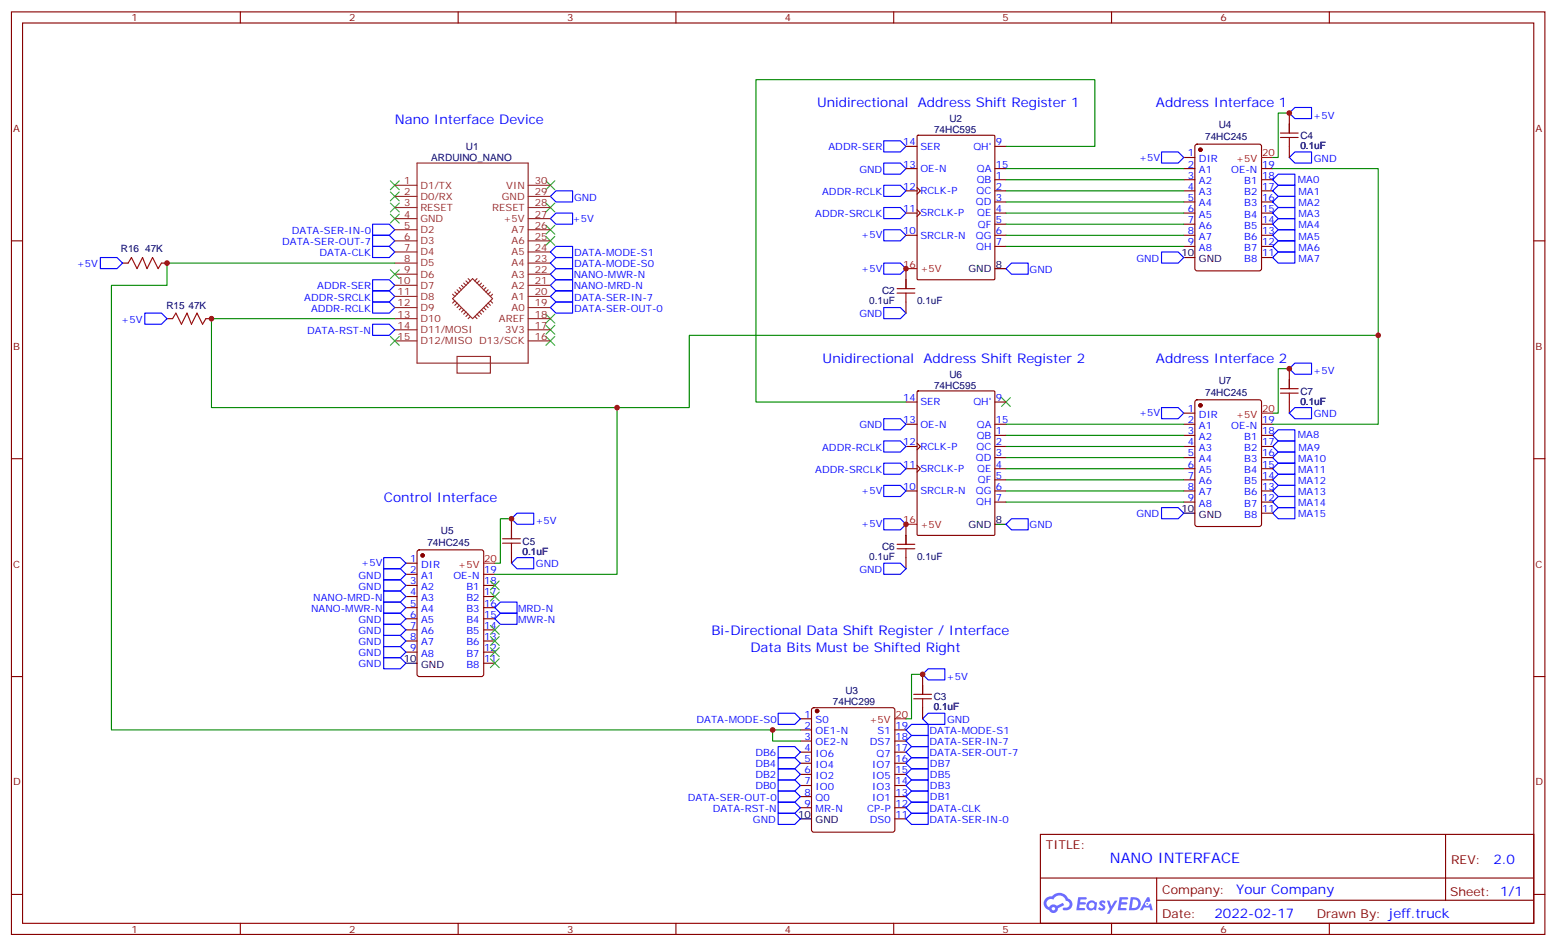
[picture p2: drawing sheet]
<svg xmlns="http://www.w3.org/2000/svg" width="494mm" height="300mm" viewBox="0 0 494 300" stroke-linecap="round" stroke-linejoin="round" font-family="sans-serif">
<g fill="none" stroke="#870000" stroke-width=".35">
<path d="M3.6 3.8h486.9v292.8h-486.9zM7.2 7.3h479.7v285.8h-479.7zM76.3 3.8v3.5M145.5 3.8v3.5M214.6 3.8v3.5M283.7 3.8v3.5M352.9 3.8v3.5M422 3.8v3.5M3.6 76.4h3.6M486.9 76.4h3.6M3.6 145.6h3.6M486.9 145.6h3.6"/>
<path d="M3.6 214.7h3.6M486.9 214.7h3.6M330.3 264.8h156.6v28.3h-156.6zM330.3 278.7h156.5M367.2 278.7v14.1M458.9 264.9v20.8M3.6 283.9h3.6M76.3 293.1v3.5M145.5 293.1v3.5M214.6 293.1v3.5M283.7 293.1v3.5M352.9 293.1v3.5"/>
<path d="M367.2 285.7h119.6M422 293.1v3.5M486.9 283.9h3.6"/>
</g>
<g fill="#5487ff">
<path d="M349.3 286a1.22 1.22 0 0 1 1.7 .3l-.4 .5a.47 .47 0 0 0-.3-.4 .47 .47 0 0 0-.5 .2l.1 .3a1.14 1.14 0 0 1 .8 1.7 1.14 1.14 0 0 1-1.9 0l-.2-.2 .5-.5 .7 .4a.29 .29 0 0 0 .3-.3 .29 .29 0 0 0-.2-.3 1.04 1.04 0 0 1-.6-1.7z"/>
<path d="M342.3 284.8h2.4l.3 .1-.2 .5-1.8 .1-.1 .9h1.5l.3 .3-.3 .4h-1.6l-.2 1.1h1.7l.2 .4-.2 .3h-2.6z"/>
<path d="M355.4 284.8l2.7 .1-.1 .5-1.8 .1-.2 .9h1.6l.3 .3-.4 .4h-1.6l-.1 1.1h1.7l.2 .3-.2 .4h-2.6z"/>
<path d="M364.2 284.8h.7l.3 1.2-.6 .3a.69 .69 0 0 0-1 .3 .69 .69 0 0 0 .4 1 .69 .69 0 0 0 .9-.6l.5-.3 .6 2.2h-.8l-.2-.9h-1.8l-.5 .9h-.8z"/>
<path d="M351.4 285.8h.8l.6 1.9 1.1-1.9h.9l-2.6 4.2h-.8l.9-1.5z"/>
<path d="M359 284.8l-.6 4.1h1.3a2.11 2.11 0 0 0 2.5-2.1 2.11 2.11 0 0 0-2.5-2zM359.7 285.5a1.43 1.43 0 0 1 1.6 1.6 1.43 1.43 0 0 1-2 1.1z"/>
<path d="M345.3 286.4a1.54 1.54 0 0 0-.1 2.1 1.54 1.54 0 0 0 2.2 .2l.6 .2 .3-2.3-.6-.3a1.49 1.49 0 0 0-2.4 .1zM345.6 287.4a.94 .94 0 0 1 1.8 0 .94 .94 0 0 1-1.8 0z"/>
<path d="M332 285.1a2.18 2.18 0 0 0 1.1 3.8 1.44 1.44 0 0 0 1.6 .9 1.44 1.44 0 0 0 1.2-1.5l2-1-.5-.7-1.9 .9a1.47 1.47 0 0 0-2.4 .5 1.39 1.39 0 0 1-.7-2 1.39 1.39 0 0 1 2-.5 2.12 2.12 0 0 1 2.2-1.3 2.12 2.12 0 0 1 1.9 1.7 1.14 1.14 0 0 1 1.1 1.4 1.14 1.14 0 0 1-1.7 .8 .43 .43 0 0 0-.5 .3 .43 .43 0 0 0 .4 .5 1.98 1.98 0 0 0 2.5-1.2 1.98 1.98 0 0 0-1.2-2.5 3.1 3.1 0 0 0-5.3-.7l-.9 .1zM333.9 288.4a.55 .55 0 0 1 1.1 0 .55 .55 0 0 1-1.1 0z"/>
<circle cx="364.2" cy="286.9" r=".26"/>
</g>
<g fill="#870000" stroke="#870000" stroke-width=".35">
<circle cx="381.1" cy="47.5" r=".53"/>
<circle cx="134.2" cy="176.3" r=".53"/>
<circle cx="259.4" cy="225.7" r=".53"/>
<circle cx="381.1" cy="128.7" r=".53"/>
</g>
<g fill="none" stroke="#870000" stroke-width=".35">
<path d="M409.3 35.9v3.5M287.6 53.5h3.5M287.6 46.5h3.5M291.1 59.5l1.1 1.1-1.1 1M291.2 43.1l.3-.2h24l.3 .2v45.3l-.1 .3-24.2 .1-.3-.2zM315.8 53.5h3.6M315.8 57h3.6M315.8 46.5h3.6M375.8 50h3.5M375.8 53.5h3.5M375.8 57h3.5M379.6 46l.4-.2h19.8l.7 .4v39.1l-.5 .6-20 .1-.6-.5-.1-39z"/>
<path d="M400.5 53.5h3.5M400.5 57h3.5M409.3 46.5v3.5M287.6 60.6h3.5M287.6 67.6h3.5M287.6 74.7h3.5M291.1 66.6l1.1 1-1.1 1.1M315.8 60.6h3.6M315.8 64.1h3.6M315.8 67.6h3.6M315.8 71.2h3.6M315.8 74.7h3.6"/>
<path d="M315.8 78.2h3.6M375.8 60.6h3.5M375.8 64.1h3.5M375.8 67.6h3.5M375.8 71.2h3.5M375.8 74.7h3.5M375.8 78.2h3.5M400.5 60.6h3.5M400.5 64.1h3.5M400.5 67.6h3.5M400.5 71.2h3.5M400.5 74.7h3.5"/>
<path d="M400.5 78.2h3.5M38.9 83.5h1.8M51.3 83.5h1.7M287.6 85.3v3.5M287.6 95.8v3.6M400.5 81.7h3.5M53 101.1h1.8M65.4 101.1h1.7M409.3 117v3.5M287.6 134.7h3.5M287.6 127.6h3.5M291.2 124.2l.3-.1h24l.3 .1v45.4l-.1 .3h-24.2l-.3-.2z"/>
<path d="M315.8 134.7h3.6M315.8 127.6h3.6M315.8 138.2h3.6M375.8 134.7h3.5M375.8 138.2h3.5M375.8 131.1h3.5M379.6 127.1l.4-.2h19.8l.7 .4v39.1l-.5 .7h-20l-.6-.5-.1-39zM400.5 134.7h3.5M400.5 138.2h3.5M409.3 127.6v3.5M287.6 141.7h3.5M287.6 155.8h3.5"/>
<path d="M287.6 148.8h3.5M291.1 140.7l1.1 1-1.1 1.1M291.1 147.7l1.1 1.1-1.1 1M315.8 141.7h3.6M315.8 155.8h3.6M315.8 148.8h3.6M315.8 145.2h3.6M315.8 152.3h3.6M315.8 159.3h3.6M375.8 141.7h3.5M375.8 155.8h3.5M375.8 148.8h3.5"/>
<path d="M375.8 145.2h3.5M375.8 152.3h3.5M375.8 159.3h3.5M400.5 141.7h3.5M400.5 155.8h3.5M400.5 148.8h3.5M400.5 145.2h3.5M400.5 152.3h3.5M400.5 159.3h3.5M128.9 178.8h3.5M132.6 174.7l.5-.2h19.8l.6 .5 .1 39-.5 .7h-20l-.6-.4-.1-39.1zM162.4 164.6v3.6"/>
<path d="M162.4 175.2v3.6M287.6 166.4v3.5M287.6 177v3.5M400.5 162.9h3.5M128.9 182.3h3.5M128.9 185.8h3.5M128.9 189.3h3.5M128.9 192.9h3.5M128.9 196.4h3.5M128.9 199.9h3.5M153.6 182.3h3.5M153.6 185.8h3.5"/>
<path d="M153.6 189.3h3.5M153.6 192.9h3.5M153.6 196.4h3.5M153.6 199.9h3.5M128.9 203.4h3.5M128.9 207h3.5M153.6 203.4h3.5M153.6 207h3.5M153.6 210.5h3.5M292.9 214v3.6M254.1 228.1h3.5M254.1 231.7h3.5"/>
<path d="M254.1 235.2h3.5M254.1 238.7h3.5M257.9 224.8l.4-.2h25.1l.6 .4 .1 38.4-.5 .7h-25.3l-.6-.4-.1-38.4zM284.1 231.7h3.5M284.1 235.2h3.5M284.1 238.7h3.5M292.9 224.6v3.5M254.1 242.3h3.5M254.1 245.8h3.5M254.1 249.3h3.5M254.1 252.8h3.5M254.1 256.4h3.5"/>
<path d="M284.1 242.3h3.5M284.1 245.8h3.5M284.1 249.3h3.5M284.1 252.8h3.5M284.1 256.4h3.5M284.1 259.9h3.5"/>
</g>
<path d="M409.3 39.4v2.8M287.6 88.8v2.8M315.8 85.3h3.6M375.8 81.7h3.5M409.3 120.5v2.9M162.4 168.2v2.8M287.6 169.9v2.9M315.8 166.4h3.6M375.8 162.9h3.5M128.9 210.5h3.5M292.9 217.6v2.8M254.1 259.9h3.5" fill="none" stroke="#000" stroke-width=".35"/>
<path d="M400.5 50h3.5M287.6 85.3h3.5M400.5 131.1h3.5M153.6 178.8h3.5M287.6 166.4h3.5M284.1 228.1h3.5" fill="none" stroke="#f00" stroke-width=".35"/>
<g fill="none" stroke="#00f" stroke-width=".35">
<path d="M411.1 34.1h5.3v3.5h-5.3l-1.8-1.7zM280.6 58.8h5.3l1.7 1.8-1.7 1.7h-5.3zM280.6 51.8h5.3l1.7 1.7-1.7 1.8h-5.3zM280.6 44.7h5.3l1.7 1.8-1.7 1.7h-5.3zM368.8 48.2h5.3l1.7 1.8-1.7 1.8h-5.3zM404 57l1.8-1.7h5.3v3.5h-5.3zM405.8 58.8h5.3v3.5h-5.3l-1.8-1.7zM411.1 48.2h5.3v3.6h-5.3l-1.8-1.8zM118.3 78.2h5.3l1.7 1.8-1.7 1.7h-5.3zM118.3 74.7h5.3l1.7 1.7-1.7 1.8h-5.3zM118.3 71.2h5.3l1.7 1.7-1.7 1.8h-5.3zM176.5 60.6h5.3v3.5h-5.3l-1.8-1.8z"/>
<path d="M176.5 67.6h5.3v3.6h-5.3l-1.8-1.8zM176.5 78.2h5.3v3.5h-5.3l-1.8-1.7zM280.6 65.9h5.3l1.7 1.7-1.7 1.8h-5.3zM280.6 72.9h5.3l1.7 1.8-1.7 1.7h-5.3zM368.8 80h5.3l1.7 1.7-1.7 1.8h-5.3zM404 64.1l1.8-1.8h5.3v3.6h-5.3zM404 71.2l1.8-1.8h5.3v3.5h-5.3zM404 74.7l1.8-1.8h5.3v3.5h-5.3zM405.8 65.9h5.3v3.5h-5.3l-1.8-1.8zM405.8 76.4h5.3v3.6h-5.3l-1.8-1.8zM31.9 81.7h5.2l1.8 1.8-1.8 1.8h-5.2zM46 99.4h5.3l1.7 1.7-1.7 1.8h-5.3z"/>
<path d="M118.3 95.8h5.3l1.7 1.8-1.7 1.8h-5.3zM118.3 92.3h5.3l1.7 1.8-1.7 1.7h-5.3zM118.3 88.8h5.3l1.7 1.8-1.7 1.7h-5.3zM176.5 85.3h5.3v3.5h-5.3l-1.8-1.8zM176.5 88.8h5.3v3.5h-5.3l-1.8-1.7zM176.5 81.7h5.3v3.6h-5.3l-1.8-1.8zM176.5 92.3h5.3v3.5h-5.3l-1.8-1.7zM176.5 95.8h5.3v3.6h-5.3l-1.8-1.8zM280.6 97.6h5.3l1.7 1.8-1.7 1.7h-5.3zM280.6 83.5h5.3l1.7 1.8-1.7 1.7h-5.3zM321.1 83.5h5.3v3.5h-5.3l-1.7-1.7zM404 81.7l1.8-1.7h5.3v3.5h-5.3z"/>
<path d="M118.3 102.9h5.3l1.7 1.8-1.7 1.7h-5.3zM411.1 115.3h5.3v3.5h-5.3l-1.8-1.8zM280.6 132.9h5.3l1.7 1.8-1.7 1.7h-5.3zM280.6 139.9h5.3l1.7 1.8-1.7 1.8h-5.3zM368.8 129.4h5.3l1.7 1.7-1.7 1.8h-5.3zM405.8 136.4h5.3v3.5h-5.3l-1.8-1.7zM409.3 131.1l1.8-1.7h5.3v3.5h-5.3zM280.6 154.1h5.3l1.7 1.7-1.7 1.8h-5.3zM280.6 147h5.3l1.7 1.8-1.7 1.7h-5.3zM404 155.8l1.8-1.7h5.3v3.5h-5.3zM404 152.3l1.8-1.8h5.3v3.6h-5.3zM404 148.8l1.8-1.8h5.3v3.5h-5.3z"/>
<path d="M404 145.2l1.8-1.7h5.3v3.5h-5.3zM404 141.7l1.8-1.8h5.3v3.6h-5.3zM405.8 157.6h5.3v3.5h-5.3l-1.8-1.8zM121.8 177h5.3l1.8 1.8-1.8 1.7h-5.3zM164.1 162.9h5.3v3.5h-5.3l-1.7-1.8zM164.1 177h5.3v3.5h-5.3l-1.7-1.7zM280.6 164.6h5.3l1.7 1.8-1.7 1.8h-5.3zM280.6 178.8h5.3l1.7 1.7-1.7 1.8h-5.3zM321.1 164.6h5.3v3.6h-5.3l-1.7-1.8zM368.8 161.1h5.3l1.7 1.8-1.7 1.7h-5.3zM404 162.9l1.8-1.8h5.3v3.5h-5.3zM121.8 187.6h5.3l1.8 1.7-1.8 1.8h-5.3z"/>
<path d="M121.8 191.1h5.3l1.8 1.8-1.8 1.7h-5.3zM121.8 194.6h5.3l1.8 1.8-1.8 1.8h-5.3zM121.8 198.2h5.3l1.8 1.7-1.8 1.8h-5.3zM121.8 180.5h5.3l1.8 1.8-1.8 1.7h-5.3zM121.8 184h5.3l1.8 1.8-1.8 1.8h-5.3zM158.9 191.1h5.2v3.5h-5.2l-1.8-1.7zM158.9 194.6h5.2v3.6h-5.2l-1.8-1.8zM121.8 208.7h5.3l1.8 1.8-1.8 1.8h-5.3zM121.8 201.7h5.3l1.8 1.7-1.8 1.8h-5.3zM121.8 205.2h5.3l1.8 1.8-1.8 1.7h-5.3zM294.7 212.3h5.3v3.5h-5.3l-1.8-1.8zM247.1 226.4h5.2l1.8 1.7-1.8 1.8h-5.2z"/>
<path d="M247.1 237h5.2l1.8 1.7-1.8 1.8h-5.2zM289.4 237h5.3v3.5h-5.3l-1.8-1.8zM289.4 229.9h5.3v3.5h-5.3l-1.8-1.7zM289.4 233.4h5.3v3.6h-5.3l-1.8-1.8zM292.9 228.1l1.8-1.7h5.3v3.5h-5.3zM247.1 258.1h5.2l1.8 1.8-1.8 1.8h-5.2zM247.1 247.5h5.2l1.8 1.8-1.8 1.8h-5.2zM247.1 244h5.2l1.8 1.8-1.8 1.7h-5.2zM247.1 240.5h5.2l1.8 1.8-1.8 1.7h-5.2zM247.1 254.6h5.2l1.8 1.8-1.8 1.7h-5.2zM247.1 251.1h5.2l1.8 1.7-1.8 1.8h-5.2zM287.6 256.4l1.8-1.8h5.3v3.5h-5.3z"/>
<path d="M287.6 252.8l1.8-1.7h5.3v3.5h-5.3zM287.6 242.3l1.8-1.8h5.3v3.5h-5.3zM289.4 258.1h5.3v3.6h-5.3l-1.8-1.8zM289.4 247.5h5.3v3.6h-5.3l-1.8-1.8zM289.4 244h5.3v3.5h-5.3l-1.8-1.7z"/>
</g>
<g fill="none" stroke="#008700" stroke-width=".35">
<path d="M409.3 35.9h-3.5v14.1h-1.8M319.4 46.5h28.2v-21.2h-107.6v102.3h47.6M319.4 53.5h56.4M319.4 57h56.4M404 53.5h33.6v52.9M319.4 60.6h56.4M319.4 64.1h56.4M319.4 67.6h56.4M319.4 71.2h56.4M319.4 74.7h56.4M319.4 78.2h56.4M125.3 83.5h-72.3v7.1h-17.6v141.1h218.7"/>
<path d="M125.3 101.1h-58.2v28.3h128.8v52.9h-38.8M409.3 117h-3.5v14.1h-1.8M195.9 129.4h22.9v-23h218.8v28.3h-33.6M319.4 134.7h56.4M319.4 138.2h56.4M319.4 141.7h56.4M319.4 145.2h56.4M319.4 148.8h56.4M319.4 152.3h56.4M319.4 155.8h56.4M319.4 159.3h56.4M162.4 164.6h-3.5v14.2h-1.8"/>
<path d="M292.9 214h-3.5v14.1h-1.8M245.3 231.7v3.5h8.8"/>
</g>
<g fill="none" stroke="#3c3" stroke-width=".35">
<path d="M123.9 57.4l2.9 2.8M126.8 57.4l-2.9 2.8M173.3 57.4l2.8 2.8M176.1 57.4l-2.8 2.8M123.9 60.9l2.9 2.8M123.9 64.5l2.9 2.8M123.9 68l2.9 2.8M126.8 60.9l-2.9 2.8M126.8 64.5l-2.9 2.8M126.8 68l-2.9 2.8M173.3 64.5l2.8 2.8M173.3 75l2.8 2.9"/>
<path d="M173.3 71.5l2.8 2.8M176.1 64.5l-2.8 2.8M176.1 75l-2.8 2.9M176.1 71.5l-2.8 2.8M123.9 85.6l2.9 2.8M126.8 85.6l-2.9 2.8M173.3 99.7l2.8 2.9M176.1 99.7l-2.8 2.9M123.9 106.8l2.9 2.8M126.8 106.8l-2.9 2.8M173.3 106.8l2.8 2.8M173.3 103.3l2.8 2.8"/>
<path d="M176.1 106.8l-2.8 2.8M176.1 103.3l-2.8 2.8M318 126.2l2.8 2.8M320.8 126.2l-2.8 2.8M155.7 198.5l2.8 2.8M155.7 184.4l2.8 2.8M155.7 187.9l2.8 2.8M158.5 198.5l-2.8 2.8M158.5 184.4l-2.8 2.8M158.5 187.9l-2.8 2.8M155.7 205.6l2.8 2.8M155.7 209.1l2.8 2.8"/>
<path d="M155.7 202l2.8 2.9M158.5 205.6l-2.8 2.8M158.5 209.1l-2.8 2.8M158.5 202l-2.8 2.9"/>
</g>
<g fill="none" stroke="#a10000" stroke-width=".35">
<path d="M409.3 39.4v2.8M406.5 43.6h5.7M406.5 42.2h5.7M409.3 43.6v2.9M40.7 83.5l1-1.8 1.8 3.6 1.8-3.6 1.4 3.6 1.7-3.6 1.8 3.6 1.1-1.8M284.8 93h5.6M284.8 91.6h5.6M287.6 88.8v2.8M287.6 93v2.8M54.8 101.1l1-1.7 1.8 3.5 1.8-3.5 1.4 3.5 1.7-3.5 1.8 3.5 1.1-1.8M406.5 124.8h5.7M406.5 123.4h5.7"/>
<path d="M409.3 120.5v2.9M409.3 124.8v2.8M159.6 172.4h5.6M159.6 171h5.6M162.4 168.2v2.8M162.4 172.4v2.8M284.8 174.2h5.6M284.8 172.8h5.6M287.6 169.9v2.9M287.6 174.2v2.8M292.9 217.6v2.8M290.1 221.8h5.6"/>
<path d="M290.1 220.4h5.6M292.9 221.8v2.8"/>
</g>
<g fill="none" stroke="#8c2424" stroke-width=".35">
<path d="M125.3 58.8h7.1M132.4 51.8h35.3v63.5h-35.3zM167.7 58.8h7M125.3 80h7.1M125.3 76.4h7.1M125.3 72.9h7.1M125.3 69.4h7.1M125.3 65.9h7.1M125.3 62.3h7.1M167.7 80h7M167.7 76.4h7M167.7 72.9h7"/>
<path d="M167.7 69.4h7M167.7 65.9h7M167.7 62.3h7M125.3 97.6h7.1M125.3 94.1h7.1M125.3 90.6h7.1M125.3 87h7.1M125.3 83.5h7.1M143.7 94.8l6.3-6.4 6.4 6.4-6.4 6.3zM143.7 93.4l.7 .7M144.4 92.7l.7 .7M144.4 95.5l-.7 .7"/>
<path d="M145.1 92l.7 .7M145.1 96.2l-.7 .7M145.8 91.3l.7 .7M145.8 96.9l-.7 .7M146.5 97.6l-.7 .7M146.5 90.6l.7 .7M147.2 89.9l.7 .7M147.2 98.3l-.7 .7M147.9 99l-.7 .7M147.9 89.1l.7 .8M148.6 88.4l.7 .7M148.6 99.7l-.7 .7"/>
<path d="M151.4 99.7l.8 .7M151.4 88.4l-.7 .7M152.2 99l.7 .7M152.2 89.1l-.8 .8M152.9 98.3l.7 .7M152.9 89.9l-.7 .7M153.6 97.6l.7 .7M153.6 90.6l-.7 .7M154.3 96.9l.7 .7M154.3 91.3l-.7 .7M155 96.2l.7 .7M155 92l-.7 .7"/>
<path d="M155.7 95.5l.7 .7M155.7 92.7l-.7 .7M156.4 93.4l-.7 .7M167.7 97.6h7M167.7 94.1h7M167.7 90.6h7M167.7 87h7M167.7 83.5h7M125.3 104.7h7.1M125.3 101.1h7.1M125.3 108.2h7.1M145.1 113.1h10.6v5.3h-10.6z"/>
<path d="M149.3 100.4l-.7 .7M150.7 100.4l.7 .7M167.7 104.7h7M167.7 101.1h7M167.7 108.2h7"/>
</g>
<g fill="#c00">
<circle cx="292.9" cy="214" r=".88"/>
<circle cx="409.3" cy="35.9" r=".88"/>
<circle cx="287.6" cy="85.3" r=".88"/>
<circle cx="162.4" cy="164.6" r=".88"/>
<circle cx="287.6" cy="166.4" r=".88"/>
<circle cx="409.3" cy="117" r=".88"/>
<circle cx="195.9" cy="129.4" r=".88"/>
<circle cx="437.6" cy="106.4" r=".88"/>
<circle cx="67.1" cy="101.1" r=".88"/>
<circle cx="53" cy="83.5" r=".88"/>
<circle cx="245.3" cy="231.7" r=".88"/>
</g>
<text font-size="4.6" fill="#00f" x="352.4" y="273.9">NANO INTERFACE</text>
<g font-size="4.2" fill="#00f">
<text x="259.4" y="34.1">Unidirectional</text>
<text x="291.4" y="34.1">Address Shift Register 1</text>
<text x="367" y="34.1">Address Interface 1</text>
<text x="125.3" y="39.4">Nano Interface Device</text>
<text x="261.2" y="115.3">Unidirectional</text>
<text x="293.2" y="115.3">Address Shift Register 2</text>
<text x="367" y="115.3">Address Interface 2</text>
<text x="121.8" y="159.3">Control Interface</text>
<text x="225.9" y="201.7">Bi-Directional Data Shift Register / Interface</text>
<text x="238.2" y="207">Data Bits Must be Shifted Right</text>
<text x="474.1" y="274.1">2.0</text>
<text x="392.5" y="283.7">Your Company</text>
<text x="385.6" y="291.5">2022-02-17</text>
</g>
<g font-size="3.9" fill="#800">
<text x="332.1" y="269.4">TITLE:</text>
<text x="460.7" y="274.1">REV:</text>
<text x="369" y="283.6">Company:</text>
<text x="460.3" y="284.2">Sheet: 1/1</text>
<text x="369" y="291.3">Date:</text>
<text x="418" y="291.4">Drawn By: jeff.truck</text>
</g>
<g font-size="3.2" fill="#800">
<text x="41.7" y="6.8">1</text>
<text x="110.9" y="6.8">2</text>
<text x="180" y="6.8">3</text>
<text x="249.2" y="6.8">4</text>
<text x="318.3" y="6.8">5</text>
<text x="387.5" y="6.8">6</text>
<text x="4.2" y="41.9">A</text>
<text x="487.5" y="41.9">A</text>
<text x="4.2" y="111">B</text>
<text x="487.5" y="111">B</text>
<text x="4.2" y="180.2">C</text>
<text x="487.5" y="180.2">C</text>
<text x="4.2" y="249.3">D</text>
<text x="487.5" y="249.3">D</text>
<text x="41.7" y="296.1">1</text>
<text x="110.9" y="296.1">2</text>
<text x="180" y="296.1">3</text>
<text x="249.2" y="296.1">4</text>
<text x="318.3" y="296.1">5</text>
<text x="387.5" y="296.1">6</text>
</g>
<g font-size="3.2" fill="#000080">
<text x="301.4" y="38.7">U2</text>
<text x="386.9" y="40.6">U4</text>
<text x="147.9" y="47.5">U1</text>
<text x="296.5" y="42.3">74HC595</text>
<text x="382.6" y="44.5">74HC245</text>
<text x="412.9" y="47.3">0.1uF</text>
<text x="412.9" y="44.1">C4</text>
<text x="136.9" y="51.1">ARDUINO_NANO</text>
<text x="38.4" y="80.1">R16</text>
<text x="46.1" y="80.1">47K</text>
<text x="280" y="93.5">C2</text>
<text x="52.8" y="98.1">R15</text>
<text x="59.8" y="98.1">47K</text>
<text x="276" y="96.6">0.1uF</text>
<text x="291.1" y="96.6">0.1uF</text>
<text x="301.4" y="119.8">U6</text>
<text x="296.5" y="123.5">74HC595</text>
<text x="382.6" y="125.6">74HC245</text>
<text x="386.9" y="121.7">U7</text>
<text x="412.9" y="125.2">C7</text>
<text x="412.9" y="128.4">0.1uF</text>
<text x="135.7" y="173.2">74HC245</text>
<text x="140" y="169.3">U5</text>
<text x="165.9" y="172.8">C5</text>
<text x="165.9" y="176">0.1uF</text>
<text x="276" y="177.8">0.1uF</text>
<text x="280" y="174.6">C6</text>
<text x="291.1" y="177.8">0.1uF</text>
<text x="268.4" y="220.1">U3</text>
<text x="264.4" y="223.7">74HC299</text>
<text x="296.4" y="225.4">0.1uF</text>
<text x="296.4" y="222.2">C3</text>
</g>
<g font-size="3.2" fill="#00f">
<text x="416.9" y="37.6">+5V</text>
<text x="263" y="47.8">ADDR-SER</text>
<text x="286.8" y="46.1">14</text>
<text x="292.2" y="47.5">SER</text>
<text x="309.1" y="47.5">QH'</text>
<text x="316.2" y="46.1">9</text>
<text x="286.8" y="53.2">13</text>
<text x="316.2" y="53.2">15</text>
<text x="361.6" y="51">+5V</text>
<text x="377.2" y="49.6">1</text>
<text x="377.2" y="53.2">2</text>
<text x="380.6" y="51.4">DIR</text>
<text x="400.7" y="53.2">19</text>
<text x="417.1" y="51.3">GND</text>
<text x="272.8" y="54.8">GND</text>
<text x="292.2" y="54.6">OE-N</text>
<text x="310.1" y="58.1">QB</text>
<text x="310.1" y="54.6">QA</text>
<text x="316.2" y="56.7">1</text>
<text x="377.2" y="56.7">3</text>
<text x="380.6" y="54.9">A1</text>
<text x="380.6" y="58.5">A2</text>
<text x="390.9" y="54.9">OE-N</text>
<text x="395" y="58.5">B1</text>
<text x="400.7" y="56.7">18</text>
<text x="412" y="58">MA0</text>
<text x="182.2" y="63.6">GND</text>
<text x="261" y="61.9">ADDR-RCLK</text>
<text x="286.8" y="60.2">12</text>
<text x="292.2" y="61.6">RCLK-P</text>
<text x="309.8" y="65.2">QD</text>
<text x="310.1" y="61.6">QC</text>
<text x="316.2" y="60.2">2</text>
<text x="316.2" y="63.7">3</text>
<text x="377.2" y="60.2">4</text>
<text x="377.2" y="63.7">5</text>
<text x="380.6" y="62">A3</text>
<text x="380.6" y="65.5">A4</text>
<text x="395" y="65.5">B3</text>
<text x="395" y="62">B2</text>
<text x="400.7" y="63.7">16</text>
<text x="400.7" y="60.2">17</text>
<text x="412.2" y="61.9">MA1</text>
<text x="412.2" y="65.4">MA2</text>
<text x="181.8" y="70.4">+5V</text>
<text x="258.8" y="68.9">ADDR-SRCLK</text>
<text x="286.8" y="67.3">11</text>
<text x="292.2" y="68.7">SRCLK-P</text>
<text x="310.3" y="68.7">QE</text>
<text x="316.2" y="67.3">4</text>
<text x="316.2" y="70.8">5</text>
<text x="377.2" y="67.3">6</text>
<text x="377.2" y="70.8">7</text>
<text x="380.6" y="69">A5</text>
<text x="395" y="69">B4</text>
<text x="400.7" y="70.8">14</text>
<text x="400.7" y="67.3">15</text>
<text x="412.2" y="69">MA3</text>
<text x="89.6" y="77.8">DATA-SER-OUT-7</text>
<text x="92.7" y="74.2">DATA-SER-IN-0</text>
<text x="273.4" y="75.7">+5V</text>
<text x="286.8" y="74.3">10</text>
<text x="292.2" y="75.7">SRCLR-N</text>
<text x="309.8" y="75.7">QG</text>
<text x="310.5" y="72.2">QF</text>
<text x="316.2" y="74.3">6</text>
<text x="316.2" y="77.9">7</text>
<text x="377.2" y="74.3">8</text>
<text x="377.2" y="77.9">9</text>
<text x="380.6" y="72.6">A6</text>
<text x="380.6" y="76.1">A7</text>
<text x="395" y="76.1">B6</text>
<text x="395" y="72.6">B5</text>
<text x="400.7" y="77.9">12</text>
<text x="400.7" y="74.3">13</text>
<text x="412.2" y="72.5">MA4</text>
<text x="412.2" y="76">MA5</text>
<text x="101.5" y="81.3">DATA-CLK</text>
<text x="182.2" y="81.3">DATA-MODE-S1</text>
<text x="309.9" y="79.3">QH</text>
<text x="360.8" y="83.1">GND</text>
<text x="380.6" y="79.6">A8</text>
<text x="395" y="83.1">B8</text>
<text x="395" y="79.6">B7</text>
<text x="400.7" y="81.4">11</text>
<text x="412.2" y="79.6">MA6</text>
<text x="412.2" y="83.1">MA7</text>
<text x="24.4" y="84.8">+5V</text>
<text x="182.1" y="88.3">NANO-MWR-N</text>
<text x="182.2" y="84.8">DATA-MODE-S0</text>
<text x="273.4" y="86.3">+5V</text>
<text x="326.9" y="86.6">GND</text>
<text x="96.6" y="95.4">ADDR-SRCLK</text>
<text x="100.7" y="91.9">ADDR-SER</text>
<text x="182.1" y="91.9">NANO-MRD-N</text>
<text x="182.2" y="95.4">DATA-SER-IN-7</text>
<text x="98.7" y="98.9">ADDR-RCLK</text>
<text x="182.2" y="98.9">DATA-SER-OUT-0</text>
<text x="272.8" y="100.7">GND</text>
<text x="38.5" y="102.5">+5V</text>
<text x="97.5" y="106">DATA-RST-N</text>
<text x="416.9" y="118.8">+5V</text>
<text x="286.8" y="127.2">14</text>
<text x="292.2" y="128.7">SER</text>
<text x="309.1" y="128.7">QH'</text>
<text x="316.2" y="127.2">9</text>
<text x="377.2" y="130.8">1</text>
<text x="272.8" y="136">GND</text>
<text x="286.8" y="134.3">13</text>
<text x="292.2" y="135.7">OE-N</text>
<text x="310.1" y="135.7">QA</text>
<text x="316.2" y="134.3">15</text>
<text x="316.2" y="137.8">1</text>
<text x="361.6" y="132.1">+5V</text>
<text x="377.2" y="134.3">2</text>
<text x="377.2" y="137.8">3</text>
<text x="380.6" y="132.5">DIR</text>
<text x="380.6" y="136.1">A1</text>
<text x="390.9" y="136.1">OE-N</text>
<text x="400.7" y="137.8">18</text>
<text x="400.7" y="134.3">19</text>
<text x="417.1" y="132.5">GND</text>
<text x="261" y="143">ADDR-RCLK</text>
<text x="286.8" y="141.4">12</text>
<text x="292.2" y="142.8">RCLK-P</text>
<text x="310.1" y="142.8">QC</text>
<text x="310.1" y="139.2">QB</text>
<text x="316.2" y="141.4">2</text>
<text x="377.2" y="141.4">4</text>
<text x="380.6" y="139.6">A2</text>
<text x="380.6" y="143.1">A3</text>
<text x="395" y="143.1">B2</text>
<text x="395" y="139.6">B1</text>
<text x="400.7" y="141.4">17</text>
<text x="412" y="139.2">MA8</text>
<text x="412.2" y="143.1">MA9</text>
<text x="286.8" y="148.4">11</text>
<text x="292.2" y="149.8">SRCLK-P</text>
<text x="309.8" y="146.3">QD</text>
<text x="310.3" y="149.8">QE</text>
<text x="316.2" y="144.9">3</text>
<text x="316.2" y="148.4">4</text>
<text x="377.2" y="144.9">5</text>
<text x="377.2" y="148.4">6</text>
<text x="380.6" y="146.6">A4</text>
<text x="395" y="146.6">B3</text>
<text x="400.7" y="148.4">15</text>
<text x="400.7" y="144.9">16</text>
<text x="412.1" y="146.6">MA10</text>
<text x="258.8" y="150.1">ADDR-SRCLK</text>
<text x="286.8" y="155.5">10</text>
<text x="310.5" y="153.4">QF</text>
<text x="316.2" y="151.9">5</text>
<text x="316.2" y="155.5">6</text>
<text x="377.2" y="151.9">7</text>
<text x="377.2" y="155.5">8</text>
<text x="380.6" y="150.2">A5</text>
<text x="380.6" y="153.7">A6</text>
<text x="395" y="153.7">B5</text>
<text x="395" y="150.2">B4</text>
<text x="400.7" y="155.5">13</text>
<text x="400.7" y="151.9">14</text>
<text x="412.1" y="153.6">MA12</text>
<text x="412.1" y="150.1">MA11</text>
<text x="273.4" y="156.8">+5V</text>
<text x="292.2" y="156.9">SRCLR-N</text>
<text x="309.8" y="156.9">QG</text>
<text x="309.9" y="160.4">QH</text>
<text x="316.2" y="159">7</text>
<text x="377.2" y="159">9</text>
<text x="380.6" y="157.2">A7</text>
<text x="380.6" y="160.8">A8</text>
<text x="395" y="160.8">B7</text>
<text x="395" y="157.2">B6</text>
<text x="400.7" y="159">12</text>
<text x="412.1" y="160.7">MA14</text>
<text x="412.1" y="157.2">MA13</text>
<text x="170" y="166.4">+5V</text>
<text x="273.4" y="167.4">+5V</text>
<text x="326.9" y="167.7">GND</text>
<text x="360.8" y="164.2">GND</text>
<text x="395" y="164.3">B8</text>
<text x="400.7" y="162.5">11</text>
<text x="412.1" y="164.2">MA15</text>
<text x="114.7" y="179.7">+5V</text>
<text x="130.2" y="178.4">1</text>
<text x="113.8" y="183.6">GND</text>
<text x="130.2" y="181.9">2</text>
<text x="130.2" y="185.5">3</text>
<text x="133.7" y="180.2">DIR</text>
<text x="133.7" y="183.7">A1</text>
<text x="143.9" y="183.7">OE-N</text>
<text x="153.7" y="185.5">18</text>
<text x="153.7" y="181.9">19</text>
<text x="170.2" y="180.1">GND</text>
<text x="272.8" y="181.8">GND</text>
<text x="99.5" y="190.6">NANO-MRD-N</text>
<text x="113.8" y="187.2">GND</text>
<text x="130.2" y="189">4</text>
<text x="133.7" y="187.2">A2</text>
<text x="133.7" y="190.7">A3</text>
<text x="148.1" y="190.7">B2</text>
<text x="148.1" y="187.2">B1</text>
<text x="153.7" y="189">17</text>
<text x="98.8" y="194.2">NANO-MWR-N</text>
<text x="113.8" y="197.7">GND</text>
<text x="130.2" y="192.5">5</text>
<text x="130.2" y="196">6</text>
<text x="133.7" y="194.3">A4</text>
<text x="133.7" y="197.8">A5</text>
<text x="148.1" y="197.8">B4</text>
<text x="148.1" y="194.3">B3</text>
<text x="153.7" y="196">15</text>
<text x="153.7" y="192.5">16</text>
<text x="164.5" y="194.2">MRD-N</text>
<text x="164.5" y="197.7">MWR-N</text>
<text x="113.8" y="201.3">GND</text>
<text x="130.2" y="199.6">7</text>
<text x="130.2" y="203.1">8</text>
<text x="133.7" y="201.3">A6</text>
<text x="148.1" y="201.3">B5</text>
<text x="153.7" y="203.1">13</text>
<text x="153.7" y="199.6">14</text>
<text x="113.8" y="204.8">GND</text>
<text x="113.8" y="208.3">GND</text>
<text x="130.2" y="206.6">9</text>
<text x="133.7" y="204.9">A7</text>
<text x="133.7" y="208.4">A8</text>
<text x="148.1" y="208.4">B7</text>
<text x="148.1" y="204.9">B6</text>
<text x="153.7" y="206.6">12</text>
<text x="113.8" y="211.8">GND</text>
<text x="148.1" y="211.9">B8</text>
<text x="153.7" y="210.1">11</text>
<text x="300.5" y="215.8">+5V</text>
<text x="255.4" y="227.8">1</text>
<text x="221.2" y="229.4">DATA-MODE-S0</text>
<text x="255.4" y="231.3">2</text>
<text x="258.9" y="229.6">S0</text>
<text x="258.9" y="233.1">OE1-N</text>
<text x="278.6" y="233.1">S1</text>
<text x="284.3" y="231.3">19</text>
<text x="295.1" y="233">DATA-MODE-S1</text>
<text x="300.7" y="229.5">GND</text>
<text x="239.8" y="239.9">DB6</text>
<text x="255.4" y="234.8">3</text>
<text x="255.4" y="238.4">4</text>
<text x="258.9" y="236.6">OE2-N</text>
<text x="276.2" y="236.6">DS7</text>
<text x="284.3" y="238.4">17</text>
<text x="284.3" y="234.8">18</text>
<text x="295.1" y="236.5">DATA-SER-IN-7</text>
<text x="239.8" y="243.4">DB4</text>
<text x="255.4" y="241.9">5</text>
<text x="255.4" y="245.4">6</text>
<text x="258.9" y="240.1">IO6</text>
<text x="258.9" y="243.7">IO4</text>
<text x="276.9" y="243.7">IO7</text>
<text x="278.3" y="240.1">Q7</text>
<text x="284.3" y="245.4">15</text>
<text x="284.3" y="241.9">16</text>
<text x="295.1" y="240">DATA-SER-OUT-7</text>
<text x="295.3" y="243.4">DB7</text>
<text x="239.8" y="250.5">DB0</text>
<text x="239.8" y="246.9">DB2</text>
<text x="255.4" y="249">7</text>
<text x="258.9" y="247.2">IO2</text>
<text x="258.9" y="250.7">IO0</text>
<text x="276.9" y="250.7">IO3</text>
<text x="276.9" y="247.2">IO5</text>
<text x="284.3" y="249">14</text>
<text x="295.3" y="250.5">DB3</text>
<text x="295.3" y="246.9">DB5</text>
<text x="218.4" y="254.1">DATA-SER-OUT-0</text>
<text x="226.3" y="257.7">DATA-RST-N</text>
<text x="255.4" y="252.5">8</text>
<text x="255.4" y="256">9</text>
<text x="258.9" y="254.2">Q0</text>
<text x="258.9" y="257.8">MR-N</text>
<text x="275.3" y="257.8">CP-P</text>
<text x="276.9" y="254.2">IO1</text>
<text x="284.3" y="256">12</text>
<text x="284.3" y="252.5">13</text>
<text x="295.1" y="257.7">DATA-CLK</text>
<text x="295.3" y="254">DB1</text>
<text x="239.1" y="261.2">GND</text>
<text x="276.2" y="261.3">DS0</text>
<text x="284.3" y="259.5">11</text>
<text x="295.1" y="261.2">DATA-SER-IN-0</text>
</g>
<g font-size="3.2" fill="#f00">
<text x="392.4" y="51.4">+5V</text>
<text x="400.7" y="49.6">20</text>
<text x="286.8" y="84.9">16</text>
<text x="292.2" y="86.3">+5V</text>
<text x="400.7" y="130.8">20</text>
<text x="392.4" y="132.5">+5V</text>
<text x="286.8" y="166.1">16</text>
<text x="292.2" y="167.5">+5V</text>
<text x="153.7" y="178.4">20</text>
<text x="145.5" y="180.2">+5V</text>
<text x="284.3" y="227.8">20</text>
<text x="276" y="229.6">+5V</text>
</g>
<g font-size="3.2" fill="#8d2323">
<text x="128.3" y="58.5">1</text>
<text x="133.5" y="59.9">D1/TX</text>
<text x="160.7" y="59.9">VIN</text>
<text x="169.8" y="58.5">30</text>
<text x="128.3" y="65.5">3</text>
<text x="128.3" y="62">2</text>
<text x="133.5" y="63.4">D0/RX</text>
<text x="159.3" y="63.4">GND</text>
<text x="169.8" y="62">29</text>
<text x="169.8" y="65.5">28</text>
<text x="128.3" y="69">4</text>
<text x="133.5" y="70.4">GND</text>
<text x="133.5" y="66.9">RESET</text>
<text x="156.3" y="66.9">RESET</text>
<text x="159.8" y="70.4">+5V</text>
<text x="169.8" y="69">27</text>
<text x="128.3" y="76.1">6</text>
<text x="128.3" y="72.6">5</text>
<text x="133.5" y="77.5">D3</text>
<text x="133.5" y="74">D2</text>
<text x="162.4" y="74">A7</text>
<text x="162.4" y="77.5">A6</text>
<text x="169.8" y="72.6">26</text>
<text x="169.8" y="76.1">25</text>
<text x="128.3" y="83.1">8</text>
<text x="128.3" y="79.6">7</text>
<text x="133.5" y="81">D4</text>
<text x="162.4" y="81">A5</text>
<text x="169.8" y="79.6">24</text>
<text x="169.8" y="83.1">23</text>
<text x="128.3" y="86.7">9</text>
<text x="133.5" y="88.1">D6</text>
<text x="133.5" y="84.6">D5</text>
<text x="162.4" y="84.6">A4</text>
<text x="162.4" y="88.1">A3</text>
<text x="169.8" y="86.7">22</text>
<text x="126.2" y="93.7">11</text>
<text x="126.2" y="90.2">10</text>
<text x="133.5" y="95.1">D8</text>
<text x="133.5" y="91.6">D7</text>
<text x="162.4" y="91.6">A2</text>
<text x="162.4" y="95.1">A1</text>
<text x="169.8" y="90.2">21</text>
<text x="169.8" y="93.7">20</text>
<text x="126.2" y="100.8">13</text>
<text x="126.2" y="97.3">12</text>
<text x="133.5" y="98.7">D9</text>
<text x="162.4" y="98.7">A0</text>
<text x="169.8" y="97.3">19</text>
<text x="169.8" y="100.8">18</text>
<text x="126.2" y="104.3">14</text>
<text x="126.2" y="107.8">15</text>
<text x="133.5" y="105.7">D11/MOSI</text>
<text x="133.5" y="102.2">D10</text>
<text x="158.4" y="102.2">AREF</text>
<text x="160.4" y="105.7">3V3</text>
<text x="169.8" y="104.3">17</text>
<text x="169.8" y="107.8">16</text>
<text x="133.5" y="109.3">D12/MISO D13/SCK</text>
</g>
<g font-size="3.2">
<text x="375.1" y="81.4">10</text>
<text x="380.6" y="83.1">GND</text>
<text x="307.5" y="86.3">GND</text>
<text x="316.2" y="84.9">8</text>
<text x="307.5" y="167.5">GND</text>
<text x="316.2" y="166.1">8</text>
<text x="375.1" y="162.5">10</text>
<text x="380.6" y="164.3">GND</text>
<text x="128.2" y="210.1">10</text>
<text x="133.7" y="211.9">GND</text>
<text x="253.4" y="259.5">10</text>
<text x="258.9" y="261.3">GND</text>
</g>
</svg>
